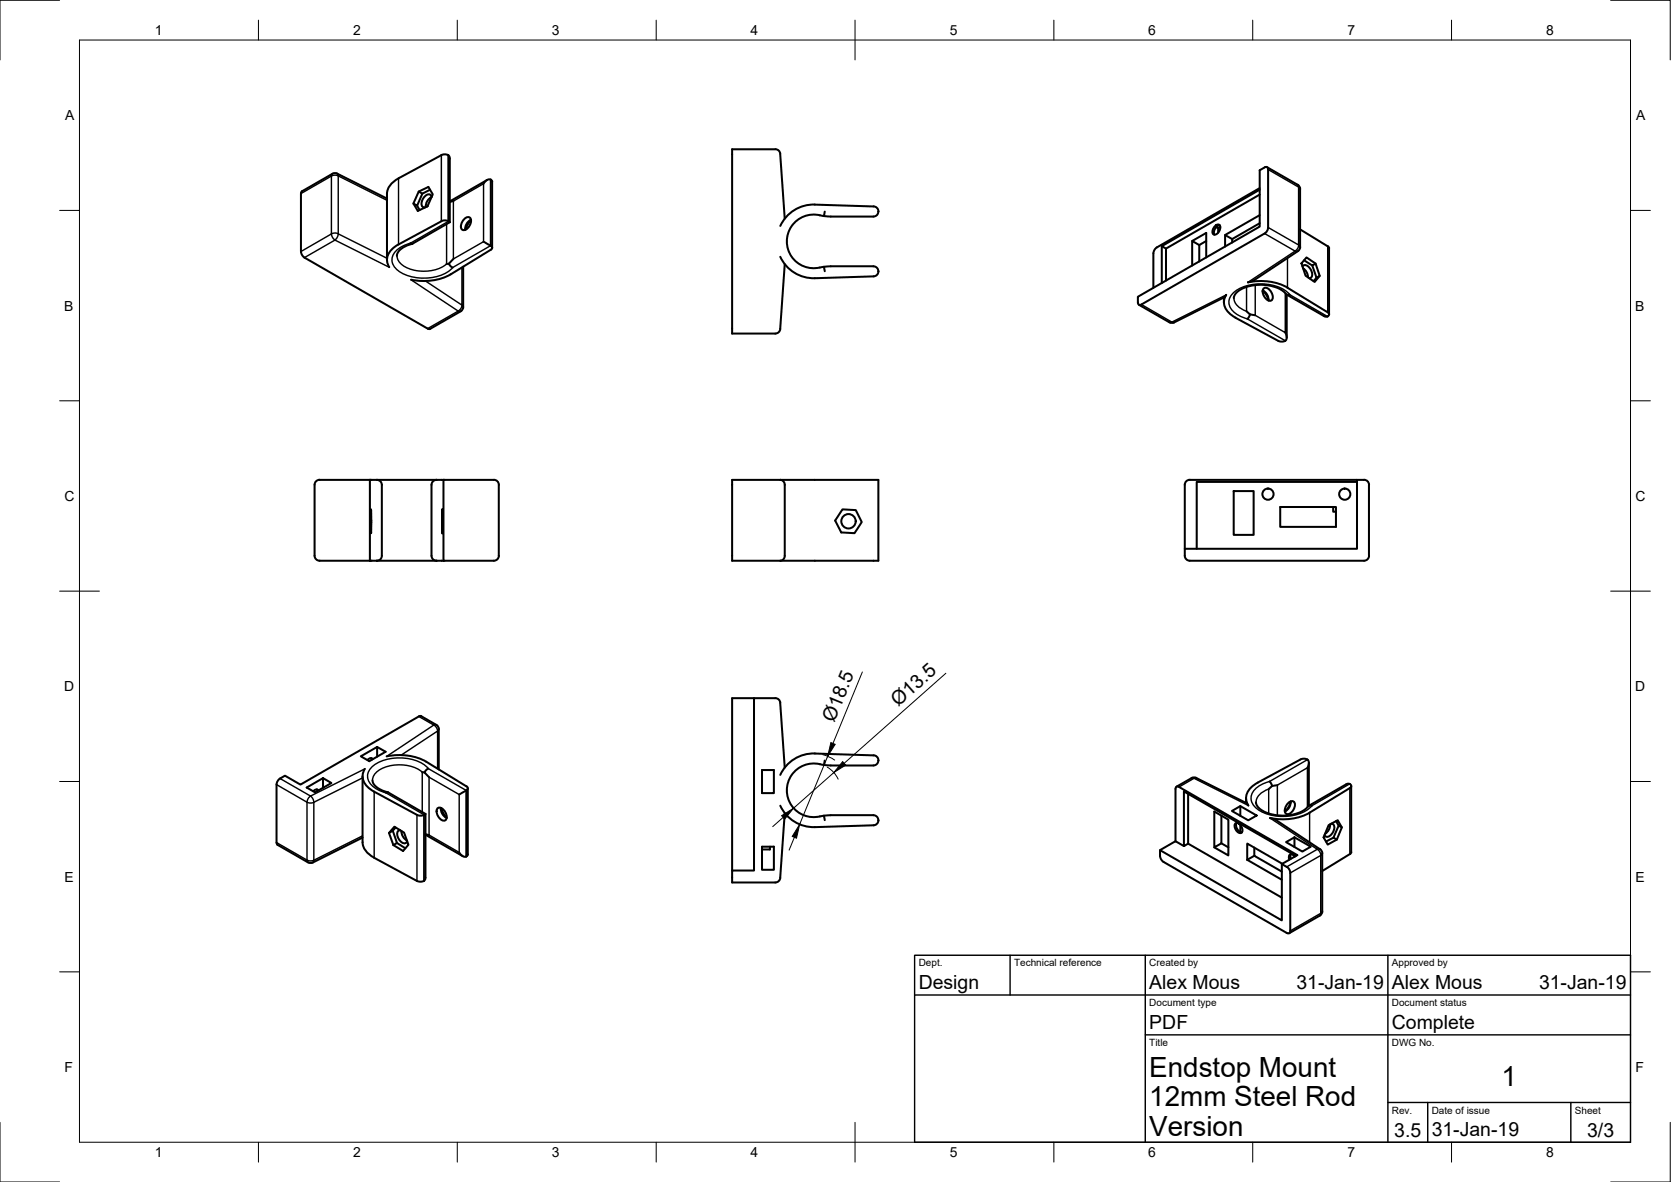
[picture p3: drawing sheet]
<svg xmlns="http://www.w3.org/2000/svg" width="420mm" height="297mm" viewBox="0 0 420 297" stroke-linecap="round" stroke-linejoin="round" font-family="sans-serif">
<!-- layer: Visible -->
<g fill="none" stroke="#000" stroke-width=".51">
<path d="M112.7 39h.1M112.7 39l-1-.2-.7 .2-10.8 5.8a4.9 4.9 0 0 0-2.9 3.9v16.6M112.7 39l.4 .8v16M194.9 37.5h-10.8v46.3h10.8a1.26 1.26 0 0 0 1.3-1.1l1.1-16.3M194.9 37.5a1.26 1.26 0 0 1 1.3 1.2l1.1 16.3M75.9 48.1l-.2 .5v14.6M83.6 43.7l-7.7 4.4M83.6 43.7l.6-.2 .6 .1 12.5 6.3M104.9 51.7l.6 1.1M105.3 48.1l2.4-1.1 1.1 1.8-1.3 3-2.4 1.2-1.2-1.9zM106.2 48.7l-1.3 3-1-.6M107.1 52a2.71 2.71 0 0 1 1.4-2.5 .88 .88 0 0 0-.7-.7 .88 .88 0 0 0-.9 .5l-.6 .8a1.27 1.27 0 0 0 .3 2h.4"/>
<path d="M107.5 51.8l-.1 .1M108.1 47.7l-1.9 1-.9-.6M111 55.6l1-.2 .7 .2M111 55.6l-10.8 5.8a4.2 4.2 0 0 0-2.7 5.1l.4 .6M112.7 55.6h.1M112.7 55.6l.4 .2M113.1 55.8l-9.4 5.4-.5-.1M114 50.5l-.9 .3M116.8 55a.91 .91 0 0 1 1.3-.4 .91 .91 0 0 1 .3 1.3l-.6 1.2a.98 .98 0 0 1-1 .7 .98 .98 0 0 1-.9-.9l.2-.8zM118.4 55.2a2.7 2.7 0 0 0-1.4 2.5M118.4 55.3l-.8 1.1-.5 1.3M122.5 45.2l-9.4 5.4"/>
<path d="M123.7 45.7v16.6M123.8 45.7a.97 .97 0 0 0-1-.7 .97 .97 0 0 0-.9 .7l-.3 .5M204.9 51.4l14.8 .5a1.26 1.26 0 0 1 1.2 1.2M204.9 51.4a9.3 9.3 0 0 0-8.7 5.4M206.1 54.1l1.1 .2M206.2 54.1a6.7 6.7 0 0 0-8.4 6.6 6.7 6.7 0 0 0 8.4 6.5M220.9 53.1a1.26 1.26 0 0 1-1.3 1.3l-12.4-.1 .2-1.1M305.5 56.8a.73 .73 0 0 1 1.3 0 1.83 1.83 0 0 1-1.5 2.2 1.34 1.34 0 0 1 .2-2.2zM306.3 57.3v1.2M306.7 56.6a1.83 1.83 0 0 0-1.4 2.4M306.8 57.1l-.5 .2-.5-.2M308 59.1v2.9"/>
<path d="M316.7 48.9l-23.5 13.6v8M316.7 47.7l-24.6 14.2 1.1 .6M316.7 54.1l-8.7 5 1.8 1M316.7 56.1l-6.9 4v.8M316.7 47.3l-25.8 14.8-.5 .5-.4 1.1M318 42.1l-1.3 .7v14.1l-30.6 17.7 .1 1.8 .5 .2 .3-.1 31-17.8 .5-.5 .4-1.1M318 42.1l.6-.1 .3 .6M318.6 42l7.7 4.4M318.9 42.6v14.6M326.3 46.4l.5 .5 .1 .6M326.9 47.5v14.6M326.9 57.6l6.9 4.3"/>
<path d="M75.7 63.2l.3 1 .6 .5 31.2 18 .4-.1 7.6-4.4M103.7 61.3h-.3a4.4 4.4 0 0 0-3.6 2.8v.2M112.9 66.3l.3 .5 .6 .4M112.9 66.3h-.6M113.3 68.9a14.4 14.4 0 0 1-10 1.4M114 65.1l-1.1 1.2M116.5 67v10.1l-.2 .7-.5 .4M121.6 60.7l1.8 1.1M123.4 61.8l.4 .5-.4 .5-10.1 6.2M196.2 64.5a9.3 9.3 0 0 0 8.7 5.4M207.2 67l-1.1 .2M207.4 68.2l-.2-1.2 12.4-.1a1.26 1.26 0 0 1 1.3 1.3"/>
<path d="M220.9 68.2a1.26 1.26 0 0 1-1.2 1.3l-14.8 .4M286.4 76.6l7.6 4.4M290 63.7v8.6M292.1 61.9v9.2M299.8 60.6v6.1M301.5 61.6l-1.7-1 3.5-2.1v6.2M301.5 61.6v4.1M303.3 60.6l-1.8 1M307.7 74.8v1.2M313.4 78.2l.9 .8M314.3 79l-.7 1.1M314.3 79l1.3 .2"/>
<path d="M317.5 73l.9 1.1 .6 1.3M317.5 73a2.7 2.7 0 0 1 1.5 2.5M317.7 72.5a1.61 1.61 0 0 1 2.2 1.3 .98 .98 0 0 1 .1 1.3 .98 .98 0 0 1-1.2 .3 2.35 2.35 0 0 1-1.1-2.9zM324.3 74l-.2 .1a1.1 1.1 0 0 1-1.2-.7 10.4 10.4 0 0 0-12 .1l-.5 .8-.2 .6M326.3 63.1l-11 7.3-1.5 .6a14.4 14.4 0 0 1 10 1.3l10 6.2 .4 .5-.4 .5M326.9 62.1l-.1 .6-.4 .4M327.5 67a1.19 1.19 0 0 1 1.9 .5l.3 .4a1.2 1.2 0 0 1-.5 2M327.7 67.4a2.81 2.81 0 0 1 1.2 2.3M327.9 65.4l2.1 1.3 .8-.5M328.5 64.7l2.3 1.5 1 3.1-1.2 1.6-2.3-1.6-1.1-3.1zM330 66.7l1 3.1M331 69.8l-.7 .9"/>
<path d="M331.8 69.3l-.8 .5M333.8 79.5l-.7 .1-9.6-5.6v10.8M333.8 79.5h.1M333.9 61.9l.3 .5M334.2 62.4v16.6M294 81l.6 .2 .6-.2M295.2 81l12.7-6.3 .4-.6a3.7 3.7 0 0 0 1.5 5.2l11.6 6.4 1.1 .1 .7-.2M323.2 83.6a1.61 1.61 0 0 1 0 2M323.2 85.6h.1M79.6 120.8l.8-.2h13.7a1.45 1.45 0 0 1 1.9 1.2v17.9a1.56 1.56 0 0 1-2.1 1.2h-13.5a1.26 1.26 0 0 1-1.3-1.2v-17.9l.1-.4zM93 120.6v20.3M93.2 130.8v-2.8l.1 6-.1-.2"/>
<path d="M93.2 130.8h.2M93.2 130.8v3M93.2 133.8h.1M94.8 120.6h14.9M109.7 120.6a1.25 1.25 0 0 0-1.2 1.2v17.9a1.25 1.25 0 0 0 1.2 1.2M109.7 120.6h14.5a1.23 1.23 0 0 1 1.2 1.2v17.9a1.26 1.26 0 0 1-1.2 1.2h-14.5M111.2 127.9l.1 6.2zM111.5 120.6v20.3M196.2 120.6h-12.1v20.3h12.1M196.2 120.6h24.7v20.3h-24.7M196.2 120.6h.1a1.23 1.23 0 0 1 1 1.2v18.3a1.16 1.16 0 0 1-1.1 .8M211.8 128l3.4 .2 1.5 3-1.8 2.8-3.4-.2-1.5-3z"/>
<path d="M310.2 123.4h5v11h-5zM321.9 127.4h14v5h-14zM335.2 127.4v1.2h.7M341.2 121.1h-40.3v16.8M341.2 120.6v17.3h-43.3v1.8a1.26 1.26 0 0 0 1.2 1.2h43.9a1.23 1.23 0 0 0 1.2-1.2v-17.9a1.26 1.26 0 0 0-1.2-1.2h-43.9a1.22 1.22 0 0 0-1.2 1.2v16.1M94.8 140.9h14.9M189.6 175.5v43.3h-5.5v3h10.8a1.26 1.26 0 0 0 1.3-1.2l1.1-16.3M77.1 197.9l4.1-2.4 2.1 1.3-4.1 2.3zM79.7 198.4l.1 .4M80.1 198.6a.76 .76 0 0 0-1.3 .2M81.2 195.5v2.5M90.7 190.1l4.1-2.4 2.2 1.2-4.1 2.4z"/>
<path d="M91.2 195.1v16.6a4.7 4.7 0 0 0 2.9 3.9l10.8 5.8a1.41 1.41 0 0 0 2.1-.6v-16.3M91.7 193.2a3.7 3.7 0 0 0 1.5 5.2l11.7 6.4a2.07 2.07 0 0 0 2.1-.3M93.3 190.5l.2 .4M93.7 196.1a3.6 3.6 0 0 0 2.9 2.7l.9 .3M93.7 190.8a.77 .77 0 0 0-1.3 .2M94.8 187.7v2.4M97.1 199.3l.5-.2 9.4 5.4M97.2 190.1a14.4 14.4 0 0 1 10 1.3l10.1 6.2M106.2 194.1h.5M106.7 194.1l1.2 1.2M107.7 193.2l-1 .9M110.3 193.4v-10.5l-.6-.7-3.9-2.3-30.3 17.3-3.9-2.3a2.9 2.9 0 0 0-2 1.9l-.1 14.9 .3 .6 7.7 4.4 .6 .2 .6-.2 12.5-6.2"/>
<path d="M117.2 198.6l-1.7 1.1M117.3 198.6h-.1M117.3 197.6l.3 .5-.3 .5M117.6 198.1v16.6M191.6 193.5h3v5.8h-3zM197.3 192.9l-1.1-16.3a1.26 1.26 0 0 0-1.3-1.2l-10.8 .1v43.3M204.9 189.4l14.8 .4a1.26 1.26 0 0 1 1.2 1.3M204.9 189.3a9.3 9.3 0 0 0-8.7 5.4M206.1 192.1l1.1 .1M206.2 192a6.7 6.7 0 0 0-8.4 6.6 6.7 6.7 0 0 0 8.4 6.6M207.4 191.1l-.2 1.1M220.9 191.1a1.25 1.25 0 0 1-1.3 1.3l-12.4-.2"/>
<path d="M220.9 191.1h.1M298.7 199.5v12.5l-1 .6v-13.7l28.1 16.2M299.6 195.5l-3.8 2.2M299.6 195.5l.6-.1 .6 .1 12.7 6.4 .4 .5a3.7 3.7 0 0 1 1.5-5.2l.8-.5M319.2 196.4l.7 1.1M319.9 197.5l-.9 .8M321.2 197.3l-1.3 .2M328.7 190.9a1.49 1.49 0 0 1 0 2M328.7 190.9l-.7-.2-1 .2-10.8 5.8M329.1 191.7v10.8M339.4 198l-10.1 6.2M339.4 198a.63 .63 0 0 0 .1-.8 .63 .63 0 0 0-.8-.2l-9.6 5.5"/>
<path d="M339.7 197.5l.1 16.6-.4 .5M98.8 208.8l1 3-.9 .6M99.2 207.8l2.4 1.4 1.1 3.1-1.4 1.6-2.4-1.5-1.1-3.1zM99.5 207.9l-.7 .9-1 .5M99.8 211.8l2.1 1.4M100.7 208.6a1.01 1.01 0 0 0-.7 1.7l.8 1.2a.88 .88 0 0 0 .8 .5 .88 .88 0 0 0 .8-.6M100.9 208.8a2.75 2.75 0 0 0 1.4 2.4M107 209.6l.9 .3M107 209.8l9.4 5.3M110 203.1a1.61 1.61 0 0 1 2.2 1.4 .98 .98 0 0 1 .1 1.2 .98 .98 0 0 1-1.3 .4 2.35 2.35 0 0 1-1-3zM110.8 203a2.7 2.7 0 0 0 1.5 2.6M111 203.1l.5 1.3 .8 1.1"/>
<path d="M115.5 214.2a1.62 1.62 0 0 0 1.7 1.1M117.3 215.2l-.1 .1M117.6 214.7l-.3 .5M191.6 212.8h3v5.8h-3zM193.6 212.8v.7h-2M196.2 202.5a9.3 9.3 0 0 0 8.7 5.4M206.1 205.2l2.8-.3h10.7a1.25 1.25 0 0 1 1.3 1.2M207.2 205l.2 1.1M220.9 206.1h.1M220.9 206.1a1.26 1.26 0 0 1-1.2 1.3l-14.8 .5M291.7 215.1v-1.5l30.6 17.7v-14.2M291.7 215.1l.2 .7 .7 .8 30.9 17.9h.7l.2-.6"/>
<path d="M295.6 211.4v-13.1v-.4l.5-.3 30.1 17.3-3.9 2.2 1.2 .8M297.7 212.6l-2.1-1.2-3.9 2.2M298.7 212l23.6 13.6M307.1 205v6.9l-1.8 1v-9l3.6 2.1v9l-3.6-2.1M307.1 211.9l1.8 1M309.8 203.8l2.1-1.2 4.1 2.3-2.1 1.2zM310.6 206.9a1.57 1.57 0 0 1 1.8 2.1 .85 .85 0 0 1-.9 .3 .85 .85 0 0 1-.7-.6l-.2-.4a1.27 1.27 0 0 1 0-1.4zM310.9 206.8a1.83 1.83 0 0 0 1.4 2.4M311.9 202.6v2.4M311.9 207.4v1.7M313.3 200.6v1.2M313.6 216.1v-4.1l8.8 5.1"/>
<path d="M313.6 216.1l8.7 5M315.4 213v2.1l6.9 3.9M315.4 215.1l-1.8 1M315.8 201.6a3.7 3.7 0 0 0 3 2.8 10.3 10.3 0 0 0 9.9-1.5 .82 .82 0 0 1 1.1-.4M323.4 211.6l2.1-1.2 4.1 2.4-2.1 1.2zM323.5 217.8l.6 .5 .3 1.1v14.5M324 201.7a.91 .91 0 0 1 1.2-.3 .91 .91 0 0 1 .4 1.2l-.6 1.3a.98 .98 0 0 1-1.1 .7 .98 .98 0 0 1-.9-.9l.2-.8zM324.5 201.5l-.5 1.3-.9 1.1M324.5 201.4a2.7 2.7 0 0 1-1.4 2.5M324.6 214.7l-.2 .5 .2 .6M325.5 210.4v2.5M325.5 215.2v.1"/>
<path d="M325.6 215.3a.89 .89 0 0 0-1.4-.4v1.1M329.3 204.2a14.5 14.5 0 0 1-10 1.4l1.5 .5 11.1 7.3 .4 .5 .2 .6v14.5l-.2 .6-.4 .5M334.1 207.4l2.3-1.3 1 1.8-1.3 3.1-2.3 1.2-1-1.8zM334.4 207.2a2.77 2.77 0 0 1-1.2 2.3M334.7 207a.95 .95 0 0 1 .7 1.5 1.75 1.75 0 0 1-2.2 1.6l-.2-.2M335.3 210.5l-1.9 1M335.3 210.5l.8 .5M335.9 206.3l.7 1.2 .8 .4M336.6 207.5l-1.3 3M339.4 214.6l-6.9 4.3M331.8 230.1l-7.6 4.4"/>
<circle cx="213.3" cy="131" r="1.81"/>
<circle cx="318.8" cy="124.2" r="1.41"/>
<circle cx="338.1" cy="124.2" r="1.41"/>
</g>
<!-- layer: Visible Narrow -->
<g fill="none" stroke="#000" stroke-width=".36">
<path d="M111 39v16.6M112.7 39v16.6l-9.5 5.5a6.1 6.1 0 0 0-4.6 3.5 3.7 3.7 0 0 0 2.7 4.2 12.1 12.1 0 0 0 12-1.1l.5-.5M83.3 44.2l-7.6 4.4M83.3 58.8l-7.6 4.4M83.3 44.2v14.6M83.3 58.8l.4 1 .5 .5M83.3 58.8l1.1-.2 .7 .1-.4 1.1-.5 .5M83.6 43.7l-.3 .5M84.8 43.6l.3 .6M85 44.2l12.3 6.1M85 44.2v14.6l12.3 6.1M85.1 44.2l-.7-.2-1.1 .2"/>
<path d="M100.2 44.8v16.6M112.3 56.3v10a9.9 9.9 0 0 1-11.4 .1 2.86 2.86 0 0 1-1.1-2.1M114 50.5l7.6-4.3v14.5l-7.6 4.4zM123.3 45.1v16.7l-9.5 5.4M123.4 45.2v16.6M318 58.7l7.6 4.4-11.8 7.9M318.9 42.6l7.6 4.4v14.6l-7.6-4.4M326.3 46.4l.6 1.1M84.2 60.3l-7.6 4.4M84.2 60.3l13.7 6.9M103.3 70.3l11.9 7.9-7.7 4.4M116.1 67.2v9.5l-9.1-6.1"/>
<path d="M116.5 77.1l-.3-.4-.2 .6-.8 .9h.6M308.3 74.1l-13.6 6.8-7.7-4.4M310.3 74.9a3.9 3.9 0 0 0 3.2 3.3M313.4 72.1v6.1M315.6 71.7v7.5l7.6 4.4v-9.9M323.7 64.8v7.5M324.3 74l9.5 5.5M324.3 74a10.5 10.5 0 0 0-9.6-2.5 6.6 6.6 0 0 0-5.6 3.8 3.7 3.7 0 0 0 2.6 4.1l2 .7 9.5 5.5M326.9 62.1l-.3-.6-.2 .8-.7 .8h.7M333.8 61.9v16.6M294 81h1.2M69.5 197.2l7.7 4.4"/>
<path d="M91.2 195.5l-12.3 6.1v14.6M91.7 193.2l-13.6 6.9-7.7-4.4M93.7 196.1a4.5 4.5 0 0 1 3.9-3.6 9.9 9.9 0 0 1 8.6 1.5v10.1M94.1 199v16.6M97.1 199.3a6.1 6.1 0 0 1-4.6-3.6 3.7 3.7 0 0 1 2.7-4.1 12.1 12.1 0 0 1 12 1l.5 .5 9.5 5.5v16.7M97.1 199.3l9.5 5.5v16.6M100.9 189.7l9.1-6v9.5M105.3 180.1l3.8 2.1M107.9 195.3l7.6 4.4v14.5l-7.6-4.3zM109.1 182.2l-11.9 7.9M109.1 182.2l.5 .5 .4 1 .3-.5M109.7 182.1l-.6 .1"/>
<path d="M299.6 195.5l.6 .1M300.2 195.6l-3.7 2.2M300.2 195.6l13.7 6.8M300.8 195.5l-.6 .1M319 198.3v6.1M319 198.3a4.2 4.2 0 0 0-3.2 3.3M328.7 190.9l-9.5 5.5a6.1 6.1 0 0 0-4.6 3.5 3.7 3.7 0 0 0 2.7 4.1 12.1 12.1 0 0 0 12.1-1l.5-.5M339.3 197l-9.5 5.5M339.4 198v16.6M69.5 211.7l7.7 4.4M77.2 201.6v14.5M77.2 216.1l.3 .6"/>
<path d="M77.2 216.1l1 .2 .7-.1M77.8 200.3l.3-.2 .2 .2 .5 .6 .1 .7-.7 .2-1-.2 .2-.7zM78.9 216.2l-.2 .5M91.2 210l-12.3 6.2M104.8 204.8v16.6M319.3 205.6l11.9 7.8-7.7 4.5M328.7 202.9v-10l-7.5 4.4v7.6M329.3 204.2v7.5M331.9 213.4h-.7l.7 .9 .2 .7M332.1 215v14.5l-7.7 4.4M332.1 215l-7.7 4.4M332.5 214.5l-.4 .5"/>
<path d="M332.5 229l-.6 1.1"/>
</g>
<!-- layer: Visible -->
<g fill="#000">
<circle cx="93" cy="120.6" r=".25"/>
<circle cx="111.5" cy="120.6" r=".25"/>
<circle cx="93" cy="140.9" r=".25"/>
<circle cx="111.5" cy="140.9" r=".25"/>
</g>
<!-- layer: Border -->
<g fill="none" stroke="#000" stroke-width=".25">
<path d="M15 .1h-15v15M20 10.1h390v276.9h-390zM65 5.1v5M115 5.1v5M165 5.1v5M215 5.1v10M265 5.1v5M315 5.1v5M365 5.1v5M405 .1h15v15M15 52.9h5M410 52.9h5"/>
<path d="M15 100.7h5M410 100.7h5M15 148.6h10M405 148.6h10M15 196.4h5M410 196.4h5M15 244.2h5M410 244.2h5M0 282.1v14.9h15M65 287v5M115 287v5M165 287v5"/>
<path d="M215 282.1v9.9M265 287v5M315 287v5M365 287v5M420 282.1v14.9h-15"/>
</g>
<!-- layer: TitleBlock -->
<path d="M230 240.1h180v46.9h-180zM230 250h180M254 240.1v9.9M288 240.1v46.9M349 240.1v46.9M288 260.1h122M349 277.1h61M359 277.1v9.9M395 277.1v9.9" fill="none" stroke="#000" stroke-width=".36"/>
<!-- layer: Dimensions -->
<path d="M216.8 168.9l-7.4 17.9M237.8 169.2l-25.5 22.6M206.9 189.6l1.5 .6 1.5 .8M208 192.8l1.8 1.5 .9 1.5M208.1 190.1l-7 17.1M209.7 194.1l-10.2 9M196.9 205.4l-2.6 2.3M199.7 210.4l-1.3 3.2" fill="none" stroke="#000" stroke-width=".25"/>
<path d="M208.9 186.6l1.1 .5-1.9 3zM211.9 191.4l.8 .9-3 1.8zM196.5 205l3-1.9-2.2 2.8zM201.1 207.2l-.8 3.4-1.1-.4z" fill="#000" stroke="#000" stroke-width=".25"/>
<g font-size="7">
<text x="289" y="270.6">Endstop Mount</text>
<text x="377.5" y="273">1</text>
<text x="289" y="278.1">12mm Steel Rod</text>
<text x="289" y="285.5">Version</text>
</g>
<g font-size="4.9">
<text x="225.8" y="177.7" transform="rotate(-42 225.8 177.7)">Ø13.5</text>
<text x="209.8" y="181.8" transform="rotate(-68 209.8 181.8)">Ø18.5</text>
<text x="231" y="248.5">Design</text>
<text x="289" y="248.5">Alex Mous</text>
<text x="326" y="248.5">31-Jan-19</text>
<text x="350" y="248.5">Alex Mous</text>
<text x="387" y="248.5">31-Jan-19</text>
<text x="289" y="258.6">PDF</text>
<text x="350" y="258.6">Complete</text>
<text x="350.6" y="285.7">3.5</text>
<text x="360" y="285.5">31-Jan-19</text>
<text x="399.1" y="285.7">3/3</text>
</g>
<g font-size="3.5">
<text x="39" y="8.8">1</text>
<text x="88.8" y="8.8">2</text>
<text x="138.8" y="8.8">3</text>
<text x="188.7" y="8.8">4</text>
<text x="238.8" y="8.8">5</text>
<text x="288.7" y="8.8">6</text>
<text x="338.8" y="8.8">7</text>
<text x="388.8" y="8.8">8</text>
<text x="16.4" y="30.2">A</text>
<text x="411.4" y="30.2">A</text>
<text x="16.2" y="78">B</text>
<text x="411.2" y="78">B</text>
<text x="16.2" y="125.9">C</text>
<text x="411.2" y="125.9">C</text>
<text x="16.2" y="173.7">D</text>
<text x="411.2" y="173.7">D</text>
<text x="16.2" y="221.6">E</text>
<text x="411.2" y="221.6">E</text>
<text x="16.2" y="269.4">F</text>
<text x="411.2" y="269.4">F</text>
<text x="39" y="290.8">1</text>
<text x="88.8" y="290.8">2</text>
<text x="138.8" y="290.8">3</text>
<text x="188.7" y="290.8">4</text>
<text x="238.8" y="290.8">5</text>
<text x="288.7" y="290.8">6</text>
<text x="338.8" y="290.8">7</text>
<text x="388.8" y="290.8">8</text>
</g>
<g font-size="2.5">
<text x="231" y="242.9">Dept.</text>
<text x="255" y="242.9">Technical reference</text>
<text x="289" y="242.9">Created by</text>
<text x="350" y="242.9">Approved by</text>
<text x="289" y="252.8">Document type</text>
<text x="350" y="252.8">Document status</text>
<text x="289" y="262.9">Title</text>
<text x="350" y="262.9">DWG No.</text>
<text x="350" y="279.9">Rev.</text>
<text x="360" y="279.9">Date of issue</text>
<text x="396" y="279.9">Sheet</text>
</g>
</svg>
